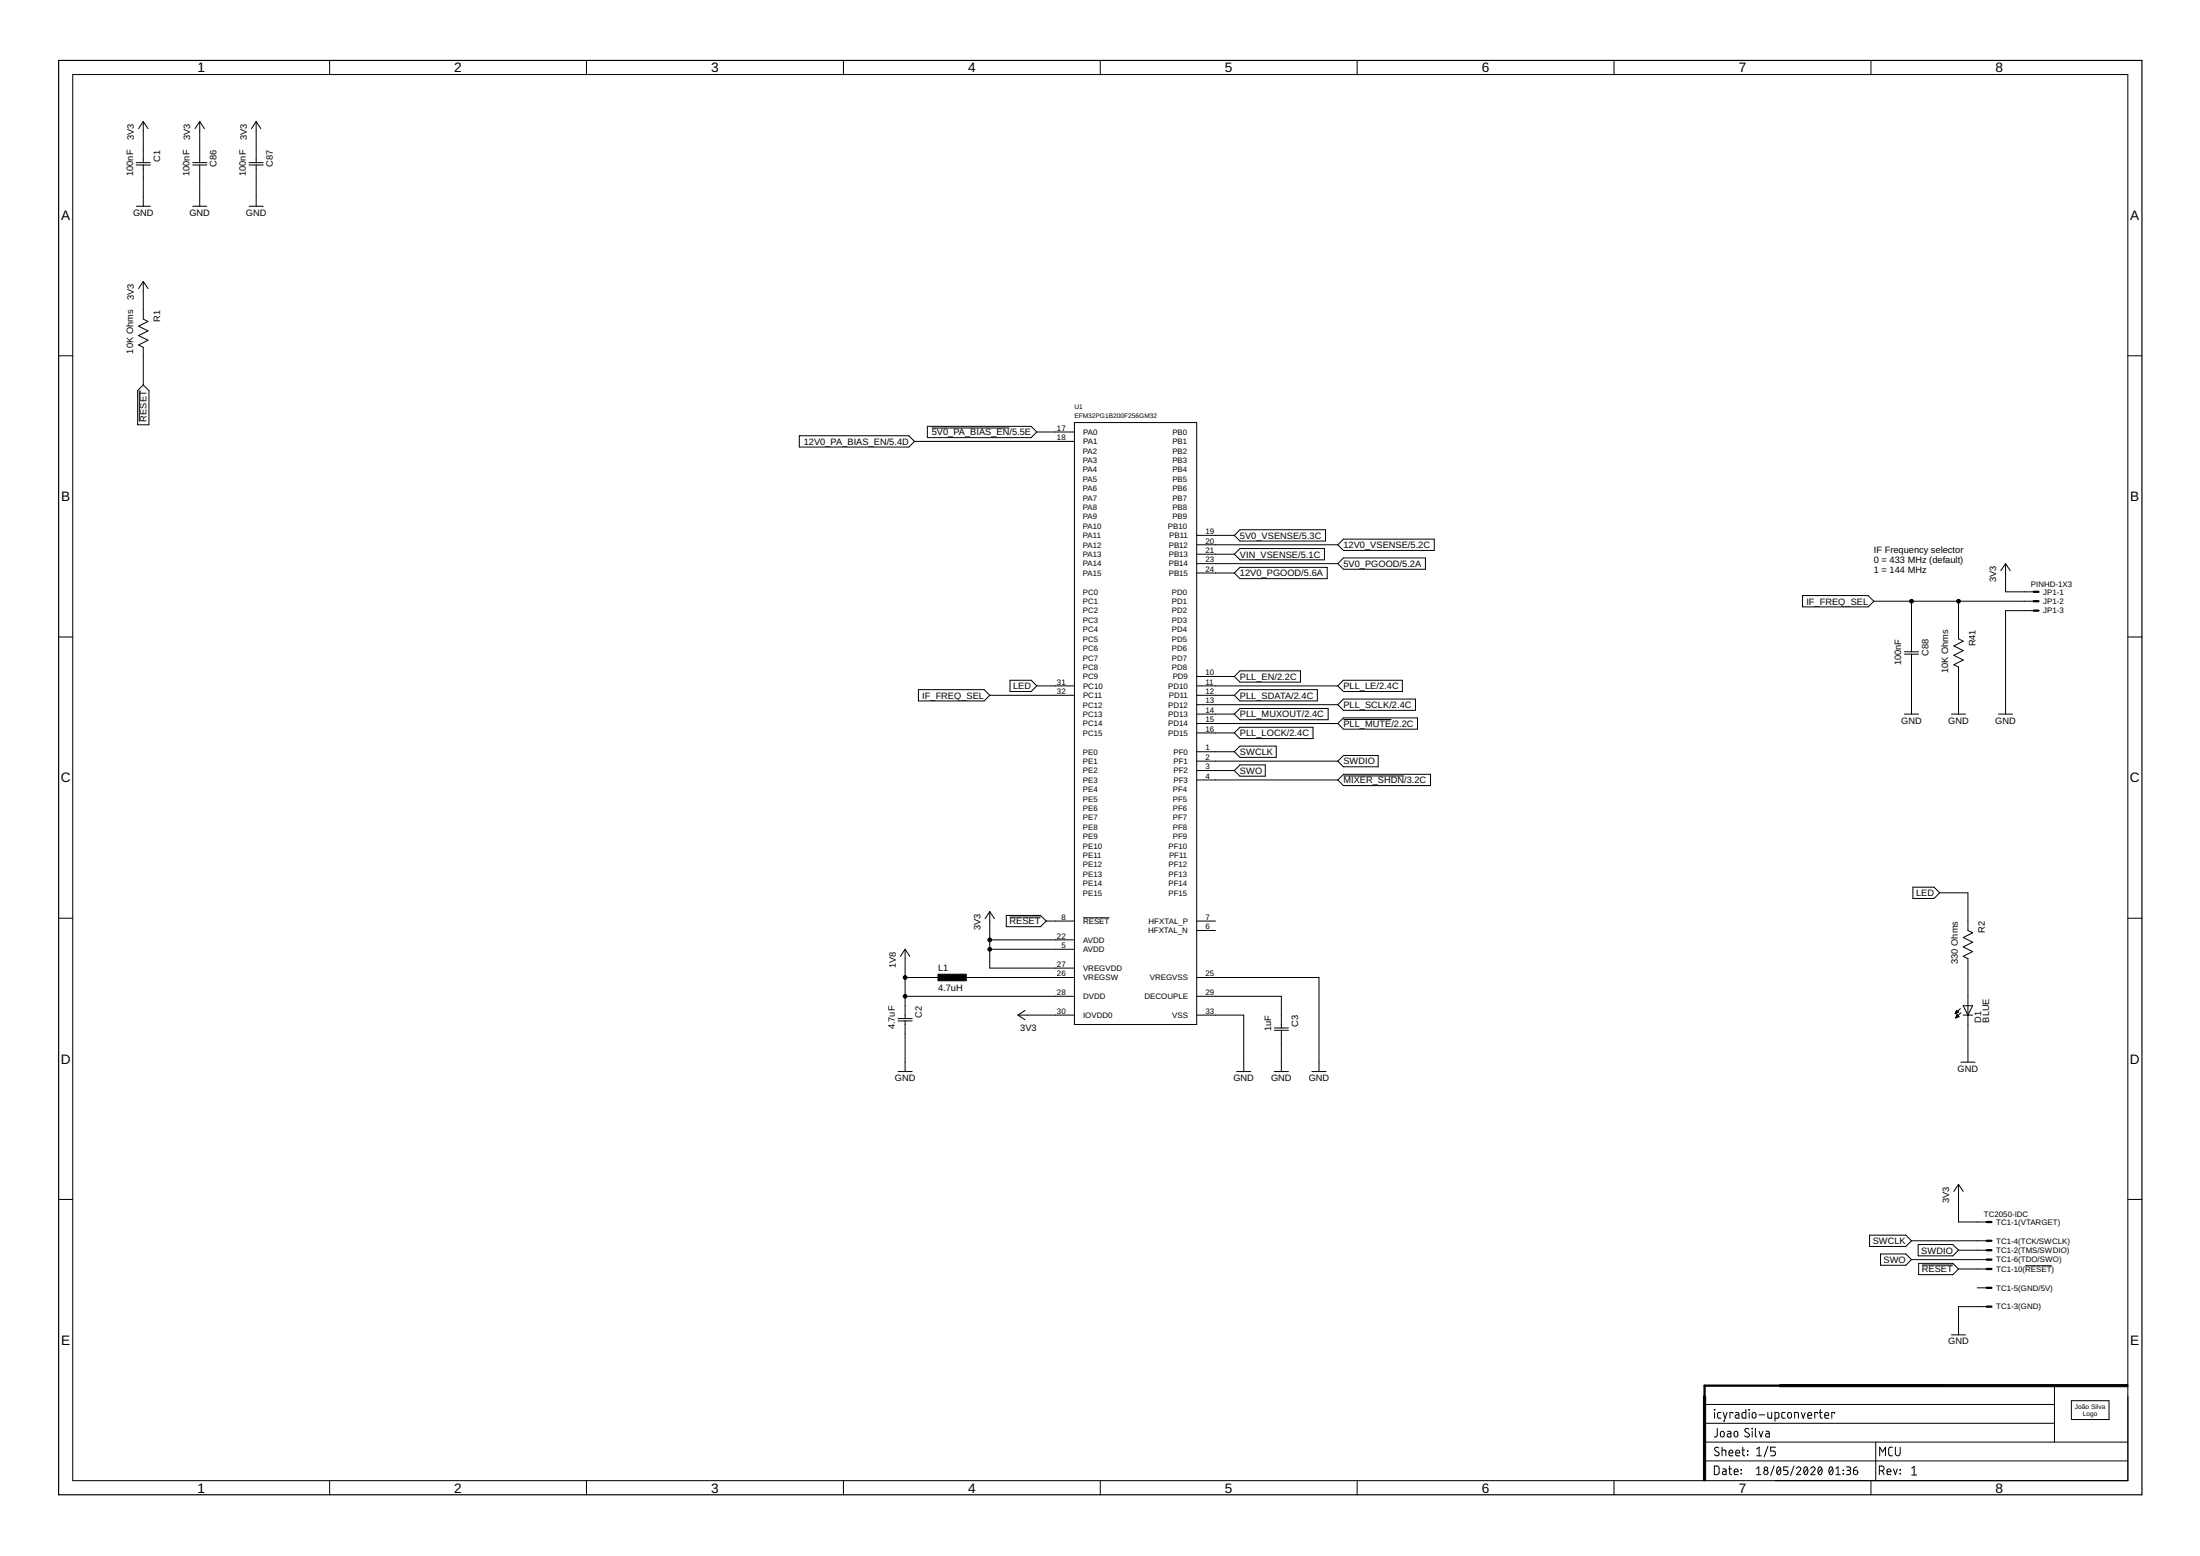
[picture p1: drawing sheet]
<svg xmlns="http://www.w3.org/2000/svg" width="594mm" height="420mm" viewBox="0 0 594 420" stroke-linecap="round" stroke-linejoin="round" font-family="sans-serif">
<g fill="none" stroke="#000" stroke-width=".27">
<path d="M89 16.3v3.8M158.4 16.3v3.8M227.8 16.3v3.8M297.1 16.3v3.8M366.5 16.3v3.8M435.8 16.3v3.8M505.2 16.3v3.8M19.6 20.1h555v379.7h-555zM38.7 32.8v11.1M38.7 32.8l1.3 1.9M38.7 32.8l-1.3 1.9M53.9 32.8v11.1"/>
<path d="M53.9 32.8l1.3 1.9M53.9 32.8l-1.2 1.9M69.2 32.8v11.1M69.2 32.8l1.2 1.9M69.2 32.8l-1.3 1.9M36.8 43.9h3.8M36.8 44.6h3.8M36.8 55.7h3.8M38.7 44.6v11.1M52 43.9h3.8M52 44.6h3.8M52 55.7h3.8"/>
<path d="M53.9 44.6v11.1M67.3 43.9h3.8M67.3 44.6h3.8M67.3 55.7h3.8M69.2 44.6v11.1M38.7 76v10.2l1.3 .6-2.6 1.3 2.6 1.2-2.6 1.3 2.6 1.3-2.6 1.3 1.3 .6v10.1M38.7 76l1.3 1.9M38.7 76l-1.3 1.9M15.8 96.1h3.8M574.6 96.1h3.8M37.6 105.5v8.3M38.7 103.9l1.5 1.6v9.2h-3v-9.2z"/>
<path d="M215.8 117.7h29.6l1.6 1.5-1.6 1.5h-29.6zM247 119.2h43.1M250.4 115.1h28l1.6 1.5-1.6 1.6h-28zM251.6 115.6h21M280 116.6h10.1M290.1 114.1h33.1v162.5h-33.1zM323.2 144.6h10.1M323.2 147.1h38.1M323.2 149.6h10.1M323.2 152.2h38.1M323.2 154.7h10.1M334.8 143h23.1v3.1h-23.1l-1.5-1.5z"/>
<path d="M334.8 148.1h22.9v3.1h-22.9l-1.5-1.6zM334.8 153.2h23.6v3.1h-23.6l-1.5-1.6zM362.8 145.6h24.5v3h-24.5l-1.5-1.5zM362.8 150.7h22.1v3h-22.1l-1.5-1.5zM541.6 152.2v7.6h7.6M541.6 152.2l1.2 1.9M541.6 152.2l-1.3 1.9M15.8 172h3.8M486.7 160.8h17.8l1.5 1.5-1.5 1.6h-17.8zM506 162.3h43.2M514.3 176h3.8M514.3 176.6h3.8"/>
<path d="M516.2 162.3v13.7M516.2 176.6v16.2M528.9 162.3v10.2l1.2 .6-2.5 1.3 2.5 1.3-2.5 1.3 2.5 1.2-2.5 1.3 1.3 .6v12.7M549.2 164.9h-7.6v27.9M574.6 172h3.8M248 186.2h17.7l1.6 1.5-1.6 1.6h-17.7zM267.3 187.7h22.8M272.7 183.7h5.7l1.6 1.5-1.6 1.5h-5.7zM280 185.2h10.1M323.2 185.2h38.1M323.2 187.7h10.1M323.2 182.7h10.1"/>
<path d="M323.2 190.3h38.1M323.2 192.8h10.1M323.2 195.4h38.1M323.2 197.9h10.1M334.8 196.4h19.8v3h-19.8l-1.5-1.5zM334.8 186.2h20.9v3.1h-20.9l-1.5-1.6zM334.8 191.3h23.8v3.1h-23.8l-1.5-1.6zM334.8 181.1h16.4v3.1h-16.4l-1.5-1.5zM362.8 183.7h15.9v3h-15.9l-1.5-1.5zM362.8 188.8h19.4v3h-19.4l-1.5-1.5zM362.8 193.8h20v3.1h-20l-1.5-1.5zM362.8 194.3h12.9"/>
<path d="M514.3 192.8h3.8M527 192.8h3.8M539.7 192.8h3.8M323.2 203h10.1M323.2 205.5h38.1M323.2 208.1h10.1M323.2 210.6h38.1M334.8 206.5h6.9v3.1h-6.9l-1.5-1.5zM334.8 201.5h9.8v3h-9.8l-1.5-1.5zM362.8 204h9.4v3.1h-9.4l-1.5-1.6zM362.8 209.1h23.5v3h-23.5l-1.5-1.5zM362.8 209.5h16.4"/>
<path d="M516.6 239.6h5.7l1.5 1.5-1.5 1.5h-5.7zM15.8 247.9h3.8M244.4 256.3l1.3 1.9M244.4 256.3l-1.3 1.9M244.4 256.3v18.7M267.3 253.8h22.8M267.3 246.2v15.2h22.8M267.3 256.3h22.8M267.3 246.2l1.2 1.9M267.3 246.2l-1.3 1.9M271.7 247.2h9.3l1.5 1.5-1.5 1.5h-9.3zM272.6 247.6h8.4"/>
<path d="M282.5 248.7h7.6M292.5 247.8h7.1M323.2 248.7h5M323.2 251.2h5M523.8 241.1h7.6v10.1l1.3 .7-2.6 1.3 2.6 1.2-2.6 1.3 2.6 1.3-2.6 1.2 1.3 .7v27.9M574.6 247.9h3.8M242.5 275h3.8M242.5 275.7h3.8M244.4 269h45.7M244.4 263.9h10.2M244.4 275.7v13.6M259.7 263.9h30.4"/>
<path d="M274.9 274.1h15.2M274.9 274.1l1.9 1.3M276.8 272.8l-1.9 1.3M323.2 274.1h12.7v15.2M323.2 269h22.8v8.6M323.2 263.9h33v25.4M344.1 277.6h3.8M344.1 278.2h3.8M346 278.2v11.1M528 273.7h.1M528 273.6h.3M528.1 273.5h.5"/>
<path d="M528.1 274.8h.2M528.2 273.3h.7M528.2 273.2h.5M528.2 274.7h.4M528.2 274.6h.6M528.3 273.1h.3M528.3 273h.2M528.3 274.4h.6M528.3 272.9h.1M528.3 274.3h.5M528.4 272.8l-.4 .9M528.4 272.8l.5 .5"/>
<path d="M528.4 274.2h.3M528.4 274.1h.2M528.5 274l.5 .5-.9 .4zM528.9 273.3l-.9 .4M529.4 272.3l-1.4 1.4M529.5 273.5l-1.4 1.4M530.1 274.1h2.6M530.1 271.6h2.6l-1.3 2.5zM242.5 289.3h3.8M333.9 289.3h3.9M344.1 289.3h3.8M354.3 289.3h3.8"/>
<path d="M529.5 286.8h3.8M528.9 319.8v10.2h7.6M528.9 319.8l1.2 1.9M528.9 319.8l-1.3 1.9M15.8 323.9h3.8M504.8 333.5h9.8l1.6 1.5-1.6 1.6h-9.8zM507.8 338.6h6.8l1.6 1.5-1.6 1.6h-6.8zM516.2 335h20.3M518 336.1h9.3l1.6 1.5-1.6 1.5h-9.3zM528.9 337.6h7.6M574.6 323.9h3.8M516.2 340.1h20.3"/>
<path d="M518.1 341.1h9.2l1.6 1.6-1.6 1.5h-9.2zM519 341.6h8.3M528.9 342.7h7.6M534 347.7h2.5M536.5 352.8h-7.6v7.6M546.9 341.8h7.1M460.3 379.2h94.5M527 360.4h3.8M554.8 374.2v15.2M559.4 378.2h10.1v5.1h-10.1zM89 399.8v3.8M158.4 399.8v3.8"/>
<path d="M227.8 399.8v3.8M297.1 399.8v3.8M366.5 399.8v3.8M435.8 399.8v3.8M460.3 394.5h114.3M460.3 389.4h114.3M460.3 384.3h94.5M462.9 395.9h.9l.4 .4v1.4l-.4 .5h-.9zM462.9 380.6l.2 .1zM463 381.4v1.5M463.7 385.7v2l-.2 .2-.6 .1M464.1 391a.58 .58 0 0 0-.9-.1 .58 .58 0 0 0 .1 .9l.7 .3a.54 .54 0 0 1 .2 .8 .54 .54 0 0 1-.8 .2l-.5-.3"/>
<path d="M464.7 386.7l.5-.2a.92 .92 0 0 1 .1 1.5h-.3l-.4-.3zM464.7 381.4h-.6l-.3 .4 .1 1 .8 .1M465 391.6l.9 .1 .1 1.4M465 390.8v2.3M465.2 396.6l.7 .1 .2 .2v1.3h-.6a.46 .46 0 0 1-.4-.5 .46 .46 0 0 1 .4-.4h.6M465.3 381.4l.6 1.5M466.4 381.4l-.8 2.3h-.3M466.5 386.5h.7l.2 .2v1.3h-.6a.46 .46 0 0 1-.4-.4 .46 .46 0 0 1 .4-.5h.6M466.8 396.6h.8M466.9 392.3h1a.54 .54 0 0 0-.3-.7 .54 .54 0 0 0-.7 .5l.1 .9 .9 .1M467.1 395.9v1.9l.1 .3 .4 .1M467.9 381.7v-.3h-.8v1.5"/>
<path d="M468.3 397.4h1a.54 .54 0 0 0-.3-.7 .54 .54 0 0 0-.7 .5l.1 .9 .9 .1M468.4 386.7l.5-.2a.92 .92 0 0 1 .1 1.5l-.6-.1zM468.7 381.4h.6l.2 .2 .1 1.3h-.6a.46 .46 0 0 1-.5-.4 .46 .46 0 0 1 .5-.5h.6M468.7 392.3h1.1a.54 .54 0 0 0-.4-.7 .54 .54 0 0 0-.7 .5l.1 .9 1 .1M470.1 397.9l.2 .1zM470.1 396.8l.2 .2zM470.4 391.6h.7M470.6 390.8v2.1l.5 .2M471.4 380.6v2.3h-.7l-.3-.3 .1-1 .2-.2h.7M471.9 391.8l.1 .1zM471.9 392.8l.1 .1zM472.3 380.6l.1 .1z"/>
<path d="M472.3 385.9a.58 .58 0 0 0-.9-.1 .58 .58 0 0 0 0 .9l.7 .4a.58 .58 0 0 1 .1 .8 .58 .58 0 0 1-.9 0l-.2-.2M472.3 381.4v1.5M473.1 385.7l.1 .1zM473.2 386.5v1.5M473.2 381.6l.4-.2 .4 .2 .2 .8a.52 .52 0 0 1-.5 .6 .52 .52 0 0 1-.6-.6zM474 385.7v1.9l.4 .4M474.3 396.6l.6-.5v2.1M474.3 398.2h1.2M474.4 393.1h1.3M474.4 391.3l.6-.5v2.3M475 382h1.5M475 386.5l.5 1.5 .5-1.5"/>
<path d="M476.9 386.5h.6l.3 .2v1.3h-.6a.46 .46 0 0 1-.5-.4 .46 .46 0 0 1 .5-.5h.6M477.4 381.4v1.2l.4 .3h.6v-1.5M477.4 390.5l-1 2.9M479.1 395.9l-1 2.5M479.3 382.9h.8l.2-.2 .1-.9-.3-.4h-.8v2.3M479.4 390.8h-1.3v1h.8a.66 .66 0 0 1 .5 .7 .66 .66 0 0 1-.5 .6h-.8M480 396.2a.67 .67 0 0 1 .8 .2 .67 .67 0 0 1 .1 .8 .67 .67 0 0 1-.1 .7 .67 .67 0 0 1-.8 .2 1.76 1.76 0 0 1 0-1.9zM480.8 396.6l-1 1.1M482 381.4h-.6l-.3 .4 .1 1 .8 .1M482.8 396.1h-1.1v.9h.7a.59 .59 0 0 1 .4 .6 .59 .59 0 0 1-.4 .6h-.7M482.9 381.6l.4-.2a.92 .92 0 0 1 .2 1.5l-.6-.1zM484.4 395.9l-.9 2.5"/>
<path d="M484.6 382.9v-1.5l.9 .1 .1 1.4M485.1 396.6a.58 .58 0 0 1 .9-.5 .58 .58 0 0 1 .1 .9l-1 1.2h1.2M486.4 381.4l.5 1.5 .6-1.5M487.3 396.2l.1-.1a.94 .94 0 0 1 .7 1.6 .5 .5 0 0 1-.5 .5 .5 .5 0 0 1-.5-.5v-.8zM488.1 396.6l-.9 1.1M488.2 382.2h1a.55 .55 0 0 0-.3-.8 .55 .55 0 0 0-.7 .5l.1 .9 .9 .1M489 396.6a.58 .58 0 0 1 .8-.5 .58 .58 0 0 1 .2 .9l-1 1.2h1.1M490.8 381.7v-.3h-.7v1.5M491.2 396.2a.67 .67 0 0 1 .7 .2 .67 .67 0 0 1 .2 .8 .67 .67 0 0 1-.2 .7 .67 .67 0 0 1-.7 .2 1.76 1.76 0 0 1 0-1.9zM491.3 381.4h.8M491.5 380.6v2l.2 .2 .4 .1M491.9 396.6l-.9 1.1"/>
<path d="M492.8 382.2h1a.55 .55 0 0 0-.4-.8 .55 .55 0 0 0-.6 .5l.1 .9 .9 .1M494.1 396.2l.1-.1a.94 .94 0 0 1 .7 1.6 .5 .5 0 0 1-.5 .5 .5 .5 0 0 1-.5-.5v-.8zM494.9 396.6l-1 1.1M495.4 381.7v-.3h-.8v1.5M495.8 398.2h1.1M495.8 396.6l.5-.5v2.1M497.7 397.9l.1 .1zM497.7 397l.1 .1zM498.6 396.1h.7a.48 .48 0 0 1 .4 .5 .48 .48 0 0 1-.4 .4h-.5M499.2 397a.58 .58 0 0 1 .6 .6 .58 .58 0 0 1-.6 .6h-.6M500.5 397h.7a.59 .59 0 0 1 .5 .7 .59 .59 0 0 1-.6 .5 .59 .59 0 0 1-.6-.6zM501.4 396.1l-.6 .3-.3 .6"/>
<path d="M505.2 399.8v3.8M506.5 389.4v10.4M507.5 397.2h.6a.65 .65 0 0 0 .7-.7 .65 .65 0 0 0-.7-.6h-.6v2.3M507.6 393.1v-2.3l.8 1.3 .7-1.3v2.3M508.3 397.2l.5 1M509.6 397.4h1a.54 .54 0 0 0-.4-.7 .54 .54 0 0 0-.6 .5l.1 .9 .9 .1M511 390.8h-.7l-.3 .5v1.4l.4 .4h.6M511.3 396.6l.5 1.6 .5-1.6M511.8 390.8v1.7a.66 .66 0 0 0 .7 .6 .66 .66 0 0 0 .6-.6v-1.7M513.1 396.8l.1 .2zM513.1 397.9l.1 .1zM516.2 396.5l.7-.5v2.3"/>
<path d="M516.2 398.3h1.3"/>
<circle cx="476.9" cy="396.6" r=".47"/>
<circle cx="476.9" cy="397.6" r=".59"/>
</g>
<path d="M15.8 16.3h562.6v387.3h-562.6z" fill="none" stroke="#000" stroke-width=".32"/>
<path d="M253.3 263.1h7.6v1.7h-7.6zM460 377h.6v22.8h-.6zM480.6 373.9h94v.6h-94z" fill="#000" stroke="#000" stroke-width=".27"/>
<path d="M549.2 159.8h1.3M549.2 162.3h1.3M549.2 164.9h1.3M536.5 330h1.3M536.5 337.6h1.3M536.5 335h1.3M536.5 352.8h1.3M536.5 347.7h1.3M536.5 340.1h1.3M536.5 342.7h1.3M523.8 374.2h-63.5v3.8" fill="none" stroke="#000" stroke-width=".61"/>
<g fill="#000" stroke="#000" stroke-width=".27">
<circle cx="516.2" cy="162.3" r=".51"/>
<circle cx="528.9" cy="162.3" r=".51"/>
<circle cx="267.3" cy="253.8" r=".51"/>
<circle cx="267.3" cy="256.3" r=".51"/>
<circle cx="244.4" cy="269" r=".51"/>
<circle cx="244.4" cy="263.9" r=".51"/>
</g>
<g font-size="3.7">
<text x="53.3" y="19.5">1</text>
<text x="122.7" y="19.5">2</text>
<text x="192" y="19.5">3</text>
<text x="261.4" y="19.5">4</text>
<text x="330.8" y="19.5">5</text>
<text x="400.2" y="19.5">6</text>
<text x="469.5" y="19.5">7</text>
<text x="538.9" y="19.5">8</text>
<text x="16.5" y="59.4">A</text>
<text x="575.3" y="59.4">A</text>
<text x="16.5" y="135.3">B</text>
<text x="575.3" y="135.3">B</text>
<text x="16.4" y="211.3">C</text>
<text x="575.2" y="211.3">C</text>
<text x="16.4" y="287.2">D</text>
<text x="575.2" y="287.2">D</text>
<text x="16.5" y="363.1">E</text>
<text x="575.3" y="363.1">E</text>
<text x="53.3" y="403">1</text>
<text x="122.7" y="403">2</text>
<text x="192" y="403">3</text>
<text x="261.4" y="403">4</text>
<text x="330.8" y="403">5</text>
<text x="400.2" y="403">6</text>
<text x="469.5" y="403">7</text>
<text x="538.9" y="403">8</text>
</g>
<g font-size="2.5">
<text x="36.2" y="37.9" transform="rotate(-90 36.2 37.9)">3V3</text>
<text x="51.4" y="37.9" transform="rotate(-90 51.4 37.9)">3V3</text>
<text x="66.6" y="37.9" transform="rotate(-90 66.6 37.9)">3V3</text>
<text x="35.9" y="47.6" transform="rotate(-90 35.9 47.6)">100nF</text>
<text x="43.2" y="43.6" transform="rotate(-90 43.2 43.6)">C1</text>
<text x="51.2" y="47.6" transform="rotate(-90 51.2 47.6)">100nF</text>
<text x="58.5" y="45" transform="rotate(-90 58.5 45)">C86</text>
<text x="66.4" y="47.6" transform="rotate(-90 66.4 47.6)">100nF</text>
<text x="73.7" y="45" transform="rotate(-90 73.7 45)">C87</text>
<text x="35.9" y="58.2">GND</text>
<text x="51.2" y="58.2">GND</text>
<text x="66.4" y="58.2">GND</text>
<text x="36.2" y="81.1" transform="rotate(-90 36.2 81.1)">3V3</text>
<text x="43.2" y="86.8" transform="rotate(-90 43.2 86.8)">R1</text>
<text x="35.9" y="95.5" transform="rotate(-90 35.9 95.5)">10K Ohms</text>
<text x="39.6" y="113.8" transform="rotate(-90 39.6 113.8)">RESET</text>
<text x="251.6" y="117.5">5V0_PA_BIAS_EN/5.5E</text>
<text x="217" y="120.1">12V0_PA_BIAS_EN/5.4D</text>
<text x="334.8" y="145.5">5V0_VSENSE/5.3C</text>
<text x="362.8" y="148">12V0_VSENSE/5.2C</text>
<text x="506" y="149.4">IF Frequency selector</text>
<text x="334.8" y="150.5">VIN_VSENSE/5.1C</text>
<text x="334.8" y="155.6">12V0_PGOOD/5.6A</text>
<text x="362.8" y="153.1">5V0_PGOOD/5.2A</text>
<text x="506" y="152.1">0 = 433 MHz (default)</text>
<text x="506" y="154.7">1 = 144 MHz</text>
<text x="539" y="157.3" transform="rotate(-90 539 157.3)">3V3</text>
<text x="487.8" y="163.2">IF_FREQ_SEL</text>
<text x="513.4" y="179.6" transform="rotate(-90 513.4 179.6)">100nF</text>
<text x="520.7" y="177.1" transform="rotate(-90 520.7 177.1)">C88</text>
<text x="533.4" y="174.6" transform="rotate(-90 533.4 174.6)">R41</text>
<text x="334.8" y="183.6">PLL_EN/2.2C</text>
<text x="526.1" y="181.8" transform="rotate(-90 526.1 181.8)">10K Ohms</text>
<text x="249" y="188.6">IF_FREQ_SEL</text>
<text x="273.6" y="186.1">LED</text>
<text x="334.8" y="188.6">PLL_SDATA/2.4C</text>
<text x="362.8" y="186.1">PLL_LE/2.4C</text>
<text x="362.8" y="191.2">PLL_SCLK/2.4C</text>
<text x="334.8" y="193.7">PLL_MUXOUT/2.4C</text>
<text x="362.8" y="196.3">PLL_MUTE/2.2C</text>
<text x="513.4" y="195.4">GND</text>
<text x="526.1" y="195.4">GND</text>
<text x="538.8" y="195.4">GND</text>
<text x="334.8" y="203.9">SWCLK</text>
<text x="334.8" y="198.8">PLL_LOCK/2.4C</text>
<text x="334.8" y="209">SWO</text>
<text x="362.8" y="206.4">SWDIO</text>
<text x="362.8" y="211.5">MIXER_SHDN/3.2C</text>
<text x="517.4" y="242">LED</text>
<text x="264.7" y="251.2" transform="rotate(-90 264.7 251.2)">3V3</text>
<text x="272.6" y="249.6">RESET</text>
<text x="536" y="251.9" transform="rotate(-90 536 251.9)">R2</text>
<text x="241.9" y="261.4" transform="rotate(-90 241.9 261.4)">1V8</text>
<text x="253.3" y="262.1">L1</text>
<text x="528.6" y="260.3" transform="rotate(-90 528.6 260.3)">330 Ohms</text>
<text x="253.3" y="267.6">4.7uH</text>
<text x="249" y="274.8" transform="rotate(-90 249 274.8)">C2</text>
<text x="241.6" y="278" transform="rotate(-90 241.6 278)">4.7uF</text>
<text x="275.5" y="278.4">3V3</text>
<text x="343.2" y="278.4" transform="rotate(-90 343.2 278.4)">1uF</text>
<text x="350.6" y="277.3" transform="rotate(-90 350.6 277.3)">C3</text>
<text x="535" y="276.1" transform="rotate(-90 535 276.1)">D1</text>
<text x="537.1" y="276.1" transform="rotate(-90 537.1 276.1)">BLUE</text>
<text x="241.6" y="291.9">GND</text>
<text x="333.1" y="291.9">GND</text>
<text x="343.2" y="291.9">GND</text>
<text x="353.4" y="291.9">GND</text>
<text x="528.6" y="289.3">GND</text>
<text x="526.3" y="324.9" transform="rotate(-90 526.3 324.9)">3V3</text>
<text x="505.7" y="335.9">SWCLK</text>
<text x="508.6" y="341">SWO</text>
<text x="518.8" y="338.5">SWDIO</text>
<text x="519" y="343.6">RESET</text>
<text x="526.1" y="363">GND</text>
</g>
<g font-size="2.1">
<text x="285.4" y="116.3">17</text>
<text x="285.4" y="118.8">18</text>
<text x="292.5" y="117.4">PA0</text>
<text x="292.5" y="119.9">PA1</text>
<text x="316.6" y="119.9">PB1</text>
<text x="316.6" y="117.4">PB0</text>
<text x="292.4" y="125">PA3</text>
<text x="292.4" y="122.5">PA2</text>
<text x="316.6" y="122.5">PB2</text>
<text x="316.6" y="125">PB3</text>
<text x="292.4" y="130.1">PA5</text>
<text x="292.4" y="127.6">PA4</text>
<text x="316.6" y="127.6">PB4</text>
<text x="316.6" y="130.1">PB5</text>
<text x="292.4" y="132.6">PA6</text>
<text x="292.4" y="135.2">PA7</text>
<text x="292.4" y="137.7">PA8</text>
<text x="316.6" y="132.6">PB6</text>
<text x="316.6" y="135.2">PB7</text>
<text x="316.6" y="137.7">PB8</text>
<text x="292.4" y="140.3">PA9</text>
<text x="292.4" y="142.8">PA10</text>
<text x="315.4" y="142.8">PB10</text>
<text x="316.6" y="140.3">PB9</text>
<text x="292.4" y="145.3">PA11</text>
<text x="292.4" y="147.9">PA12</text>
<text x="315.6" y="147.9">PB12</text>
<text x="315.8" y="145.3">PB11</text>
<text x="325.5" y="144.2">19</text>
<text x="325.5" y="146.8">20</text>
<text x="325.5" y="149.3">21</text>
<text x="292.4" y="150.4">PA13</text>
<text x="292.4" y="155.5">PA15</text>
<text x="292.4" y="153">PA14</text>
<text x="315.6" y="150.4">PB13</text>
<text x="315.6" y="153">PB14</text>
<text x="315.6" y="155.5">PB15</text>
<text x="325.5" y="151.8">23</text>
<text x="325.5" y="154.4">24</text>
<text x="292.4" y="160.6">PC0</text>
<text x="316.5" y="160.6">PD0</text>
<text x="548.4" y="158.4">PINHD-1X3</text>
<text x="551.7" y="160.6">JP1-1</text>
<text x="292.4" y="165.7">PC2</text>
<text x="292.4" y="163.1">PC1</text>
<text x="316.5" y="165.7">PD2</text>
<text x="316.5" y="163.1">PD1</text>
<text x="551.7" y="163.1">JP1-2</text>
<text x="551.7" y="165.7">JP1-3</text>
<text x="292.4" y="170.7">PC4</text>
<text x="292.4" y="173.3">PC5</text>
<text x="292.4" y="168.2">PC3</text>
<text x="316.5" y="173.3">PD5</text>
<text x="316.5" y="170.7">PD4</text>
<text x="316.5" y="168.2">PD3</text>
<text x="292.4" y="175.8">PC6</text>
<text x="292.4" y="178.4">PC7</text>
<text x="316.5" y="178.4">PD7</text>
<text x="316.5" y="175.8">PD6</text>
<text x="285.4" y="184.9">31</text>
<text x="292.4" y="180.9">PC8</text>
<text x="292.4" y="183.4">PC9</text>
<text x="292.5" y="186">PC10</text>
<text x="315.5" y="186">PD10</text>
<text x="316.5" y="180.9">PD8</text>
<text x="316.7" y="183.4">PD9</text>
<text x="325.5" y="182.3">10</text>
<text x="325.5" y="184.9">11</text>
<text x="285.4" y="187.4">32</text>
<text x="292.4" y="191.1">PC12</text>
<text x="292.5" y="188.5">PC11</text>
<text x="315.5" y="191.1">PD12</text>
<text x="315.6" y="188.5">PD11</text>
<text x="325.5" y="187.4">12</text>
<text x="325.5" y="189.9">13</text>
<text x="292.4" y="193.6">PC13</text>
<text x="292.4" y="196.1">PC14</text>
<text x="315.5" y="193.6">PD13</text>
<text x="315.5" y="196.1">PD14</text>
<text x="325.5" y="192.5">14</text>
<text x="325.5" y="195">15</text>
<text x="325.5" y="197.6">16</text>
<text x="292.4" y="198.7">PC15</text>
<text x="292.4" y="203.8">PE0</text>
<text x="315.5" y="198.7">PD15</text>
<text x="316.9" y="203.8">PF0</text>
<text x="325.5" y="202.6">1</text>
<text x="292.4" y="206.3">PE1</text>
<text x="292.4" y="208.8">PE2</text>
<text x="316.9" y="206.3">PF1</text>
<text x="316.9" y="208.8">PF2</text>
<text x="325.5" y="205.2">2</text>
<text x="325.5" y="207.7">3</text>
<text x="292.4" y="211.4">PE3</text>
<text x="292.4" y="213.9">PE4</text>
<text x="316.7" y="213.9">PF4</text>
<text x="316.9" y="211.4">PF3</text>
<text x="325.5" y="210.3">4</text>
<text x="292.4" y="216.5">PE5</text>
<text x="292.4" y="219">PE6</text>
<text x="292.4" y="221.5">PE7</text>
<text x="316.7" y="216.5">PF5</text>
<text x="316.7" y="219">PF6</text>
<text x="316.7" y="221.5">PF7</text>
<text x="292.4" y="224.1">PE8</text>
<text x="292.4" y="226.6">PE9</text>
<text x="316.7" y="224.1">PF8</text>
<text x="316.7" y="226.6">PF9</text>
<text x="292.4" y="229.1">PE10</text>
<text x="292.4" y="231.7">PE11</text>
<text x="315.5" y="229.1">PF10</text>
<text x="315.7" y="231.7">PF11</text>
<text x="292.4" y="234.2">PE12</text>
<text x="292.4" y="236.8">PE13</text>
<text x="292.4" y="239.3">PE14</text>
<text x="315.5" y="236.8">PF13</text>
<text x="315.5" y="239.3">PF14</text>
<text x="315.5" y="234.2">PF12</text>
<text x="292.4" y="241.8">PE15</text>
<text x="315.5" y="241.8">PF15</text>
<text x="286.6" y="248.3">8</text>
<text x="292.5" y="249.5">RESET</text>
<text x="310.2" y="249.5">HFXTAL_P</text>
<text x="325.5" y="250.9">6</text>
<text x="325.5" y="248.3">7</text>
<text x="285.4" y="253.4">22</text>
<text x="286.6" y="256">5</text>
<text x="292.5" y="254.5">AVDD</text>
<text x="292.5" y="257.1">AVDD</text>
<text x="310" y="252">HFXTAL_N</text>
<text x="285.4" y="261">27</text>
<text x="285.4" y="263.6">26</text>
<text x="292.5" y="262.2">VREGVDD</text>
<text x="325.5" y="263.6">25</text>
<text x="285.4" y="268.7">28</text>
<text x="292.5" y="269.8">DVDD</text>
<text x="292.5" y="264.7">VREGSW</text>
<text x="309.1" y="269.8">DECOUPLE</text>
<text x="310.5" y="264.7">VREGVSS</text>
<text x="325.5" y="268.7">29</text>
<text x="285.4" y="273.7">30</text>
<text x="292.5" y="274.9">IOVDD0</text>
<text x="316.6" y="274.9">VSS</text>
<text x="325.5" y="273.7">33</text>
<text x="535.7" y="328.6">TC2050-IDC</text>
<text x="539" y="330.7">TC1-1(VTARGET)</text>
<text x="539" y="335.8">TC1-4(TCK/SWCLK)</text>
<text x="539" y="338.4">TC1-2(TMS/SWDIO)</text>
<text x="539" y="340.9">TC1-6(TDO/SWO)</text>
<text x="539" y="343.4">TC1-10(RESET)</text>
<text x="539" y="353.6">TC1-3(GND)</text>
<text x="539" y="348.5">TC1-5(GND/5V)</text>
</g>
<g font-size="1.8">
<text x="290.1" y="112.8">EFM32PG1B200F256GM32</text>
<text x="290.1" y="110.5">U1</text>
<text x="560.3" y="380.5">João Silva</text>
<text x="562.4" y="382.4">Logo</text>
</g>
</svg>
